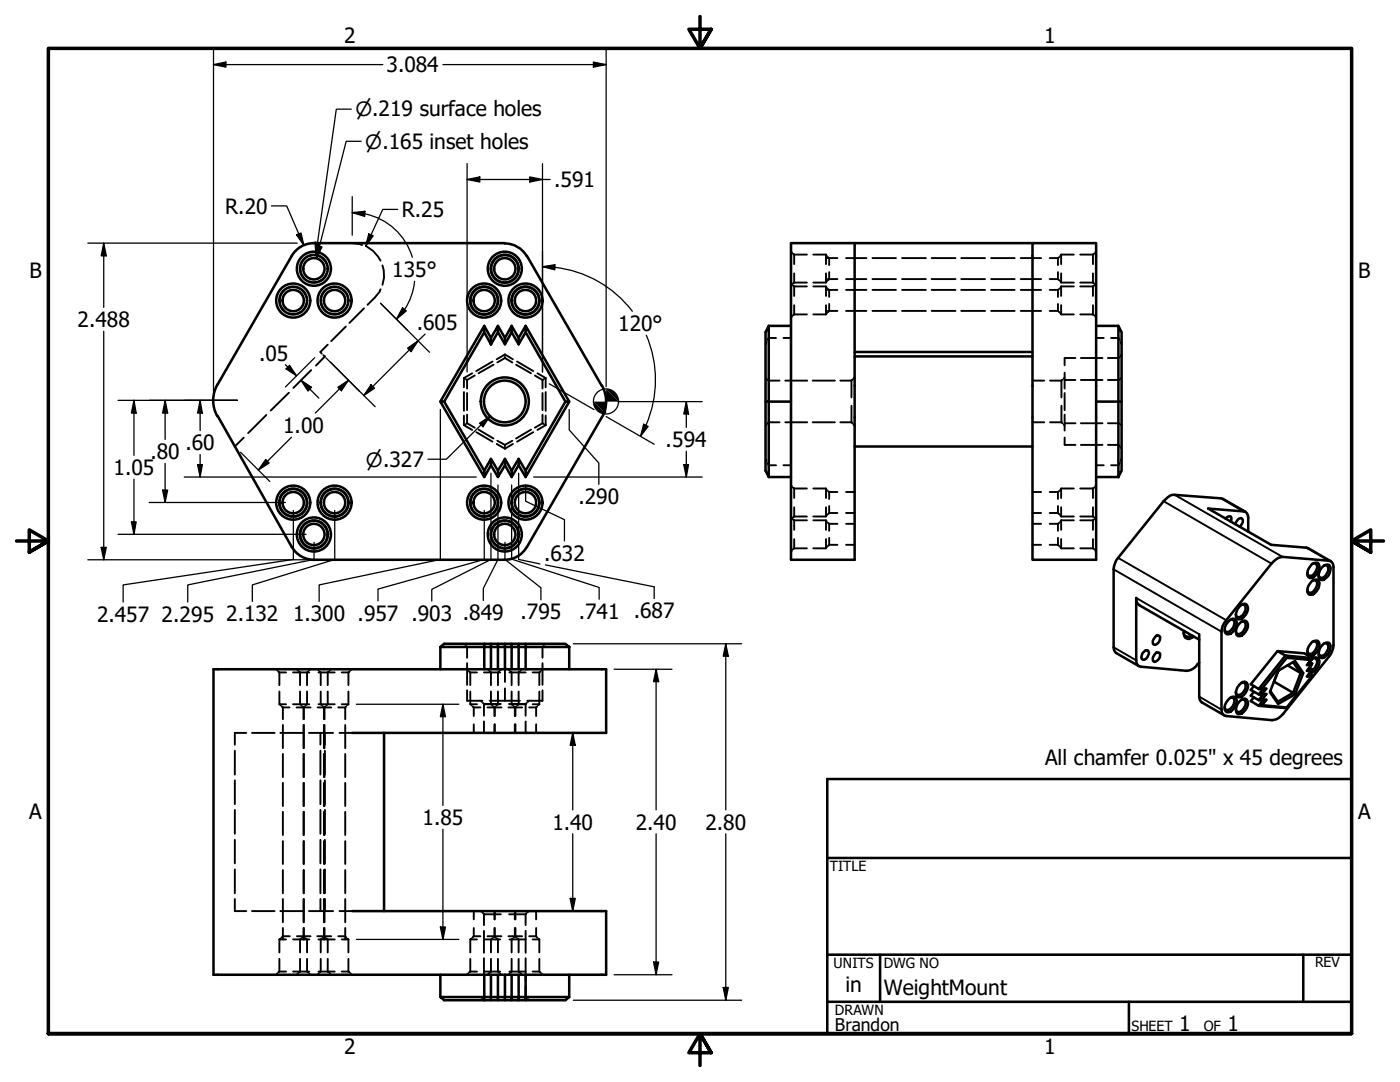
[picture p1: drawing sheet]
<svg xmlns="http://www.w3.org/2000/svg" width="279mm" height="216mm" viewBox="0 0 279 216" stroke-linecap="round" stroke-linejoin="round" font-family="sans-serif">
<!-- layer: Hidden (ANSI) -->
<g fill="none" stroke="#000" stroke-width=".38">
<path d="M56.7 58a2.69 2.69 0 0 0 0 4M57.7 57.4a2.68 2.68 0 0 1 3.5 2M60.8 51.6a2.69 2.69 0 0 0 0 4M61.8 51.1a2.73 2.73 0 0 1 3.5 1.9M65 58a2.58 2.58 0 0 0 0 4M65.3 54.2a2.68 2.68 0 0 1-3.5 2M65.9 57.4a2.73 2.73 0 0 1 3.6 2M70.3 48.5l1.5 .2 .5 .2M73.2 49.2l1.2 .8 1 1.2 .5 .8M75.9 57.7l-.1 .5-1 1.2-1.5 1.4M76.3 53l.3 .9v1.5l-.3 1.4M157.9 56.5l.2 .3"/>
<path d="M157.9 50.2l.2 .2M158.1 56.8l-.2 .2M158.2 57l.3 .2M158.2 50.6l.3 .2M158.5 50.8v1.9M158.5 54.5v1.9M158.5 57.2v1.9M158.5 57.2h2.5M158.5 56.4l-.3 .2M158.5 56.4h2.5M158.5 50.8h2.5M162.3 50.8h2.5v1.9"/>
<path d="M162.3 57.2h2.5v1.9M164.8 54.5v1.9h-2.5M164.8 57.2l.2 .3M164.8 57.8h.2M164.8 50.9l.2 .2M164.8 55.7h.2M164.8 51.5h.2M165 56.1l-.2 .2M165.2 51.3l.3 .2v1.4M165.2 57.7l.3 .1v1.4M165.2 57.8h1.9M165.2 55.7h1.9"/>
<path d="M165.2 51.5h1.9M165.5 54.3v1.4l-.3 .2M168.8 57.8h4.1M168.8 55.7h4.1M168.8 51.5h4.1M174.1 57.8h4.7M174.1 55.7h4.7M174.1 51.5h4.7M180 57.8h4.8M180 55.7h4.8M180 51.5h4.8M185.9 57.8h4.8"/>
<path d="M185.9 55.7h4.8M185.9 51.5h4.8M191.8 57.8h4.8M191.8 55.7h4.8M191.8 51.5h4.8M197.8 57.8h4.7M197.8 55.7h4.7M197.8 51.5h4.7M203.7 57.8h4.1M203.7 55.7h4.1M203.7 51.5h4.1M209.5 57.8h1.6"/>
<path d="M209.5 55.7h1.6M209.5 51.5h1.6M211.1 51.5v1.4M211.1 54.3v1.4M211.1 57.8v1.4M211.1 55.7l.3 .2M211.4 57.7l-.3 .1M211.4 51.3l-.3 .2M211.6 56.1l.2 .2M211.8 54.5v1.9h2.5M211.8 57.2l-.2 .3M211.8 50.9l-.2 .2"/>
<path d="M214.3 57.2h-2.5v1.9M214.3 50.8h-2.5v1.9M215.6 57.2h2.5M215.6 56.4h2.5M215.6 50.8h2.5M218.1 50.8v1.9M218.1 54.5v1.9M218.1 57.2v1.9M218.1 56.4l.3 .2M218.4 57l-.3 .2M218.4 50.6l-.3 .2M218.6 56.8l.2 .2"/>
<path d="M218.8 56.5l-.2 .3M218.8 50.2l-.2 .2M57.7 78.4l-3.7 3.5M61.2 60.5a2.65 2.65 0 0 1-3.5 2M62.1 73.9l-3.6 3.5M64.5 70.9l.3 .2-1.7 1.9M65.4 68.8l-1.5 1.4 .3 .3M69 65.2l-2.9 2.9M69.5 60.5a2.75 2.75 0 0 1-3.6 2M72.6 61.5l-2.9 3M92.6 75.4v1.9M92.6 78.2v3.8"/>
<path d="M92.6 75.4l.2 .2M93 75.7l.2 .1M93.2 75.8v1.7M93.2 78.4v3.5M94.2 74.5l-1.6 .9M94.7 74.9l-1.5 .9M98.3 72.1l-3.2 1.9M98.5 72.8l-3 1.7M100.8 70.7l1.6 1M100.8 70.7l-1.7 1M100.8 70.7v.3M100.8 71.2v.2"/>
<path d="M100.8 71.4l-1.5 .9M100.8 71.4l1.4 .9M103 72.8l3 1.7M103.2 72.1l3.2 1.9M106.7 74.9l1.6 .9M107.3 74.5l1.6 .9M108.3 75.8v1.7M108.3 78.4v3.5M108.5 75.7l-.2 .1M108.9 75.4v1.9M108.9 78.2v3.8M108.9 75.4l-.3 .2"/>
<path d="M152.8 75.3l.2 .3M153 68.3l-.2 .4M153.2 75.8l.2 .1h2.2M154.9 67.4h-1.5l-.2 .4M156.3 67.4h1.6M156.7 75.9h4.4M158.1 63.2l-.2 .2M158.5 60.9v1.8M158.5 62.7l-.3 .2M158.5 62.7h2.5M162.2 75.9h4.4M164.8 60.9v1.8h-2.5"/>
<path d="M164.8 62h.2M165 62.5l-.2 .2M165.2 62h1.9M165.5 60.6v1.4l-.3 .3M167.7 75.9h2.2M168.8 62h4.1M169.9 75.9v3.4M170.1 75.8l-.2 .1M170.6 75.3l-.3 .3M174.1 62h4.7M180 62h4.8M185.9 62h4.8"/>
<path d="M191.8 62h4.8M197.8 62h4.7M203.7 62h4.1M206.1 75.9h2.3M209.5 62h1.6M209.5 75.9h2.3M211.1 60.6v1.4M211.1 62l.3 .3M211.6 62.5l.2 .2M211.8 60.9v1.8h2.5M211.8 75.9v3.4M212 75.8l-.2 .1"/>
<path d="M212.5 75.3l-.2 .3M212.5 74.4v3.1M212.5 78.4v3.5M212.5 75.8h2.1M214.6 71.4h-2.1v1.5M215.6 62.7h2.5M215.7 75.8h4.3M215.7 71.4h4.3M218.1 60.9v1.8M218.1 62.7l.3 .2M218.6 63.2l.2 .2M218.8 67.4h1.5"/>
<path d="M221.7 67.4h1.5l.3 .4M223.5 71.2l-.3 .2h-2.1M223.5 75.7l-.3 .1h-2.1M223.6 68.3l.2 .4M223.8 70.7l-.2 .3M223.8 75.4l-.2 .2M48.6 87.3l-1.7 1.8M53.1 82.8l-3.6 3.6M92.6 84.8l1.6 1M92.6 82.9v1.9M92.8 84.7l-.2 .1M93.2 84.5l-.2 .1"/>
<path d="M93.2 84.5l1.5 .8M93.2 82.7v1.8M95.1 86.2l3.2 1.9M95.5 85.7l3 1.8M99.1 88.6l1.7 .9M99.3 87.9l1.5 .9M100.8 88.8v.2M100.8 89.3v.2M102.2 87.9l-1.4 .9M102.4 88.6l-1.6 .9M106 85.7l-3 1.8M106.4 86.2l-3.2 1.9"/>
<path d="M108.3 82.7v1.8l.2 .1M108.3 84.5l-1.6 .8M108.6 84.7l.3 .1M108.9 84.8l-1.6 1M108.9 82.9v1.9M152.8 91.6l.2 .3M153 84.7l-.2 .2M153.2 92.4l.2 .4h1.5M155.6 84.3h-2.2l-.2 .2M156.3 92.8h1.6M156.7 84.3h4.4M157.9 96.8l.2 .3"/>
<path d="M158.2 97.3l.3 .2M158.5 97.5v1.9M158.5 97.5h2.5M162.2 84.3h4.4M162.3 97.5h2.5v1.9M164.8 97.5l.2 .3M165.2 98l.3 .2M165.5 98.2v1.4M165.5 98.2h1.6M167.7 84.3h2.2M168.8 98.2h1.8M169.9 81v3.3"/>
<path d="M169.9 84.3l.2 .2M170.3 84.7l.3 .2M206.1 84.3h2.3M206.1 98.2h1.7M209.5 98.2h1.6M209.5 84.3h2.3M211.1 98.2v1.4M211.4 98l-.3 .2M211.8 97.5l-.2 .3M211.8 81v3.3M211.8 84.3l.2 .2M212.3 84.7l.2 .2"/>
<path d="M212.5 82.7v1.8h2.1M212.5 84.5v1.4M212.5 87.3v1.5h2.1M214.3 97.5h-2.5v1.9M215.6 97.5h2.5M215.7 84.5h4.3M215.7 88.8h4.3M218.1 97.5v1.9M218.4 97.3l-.3 .2M218.8 92.8h1.5M218.8 96.8l-.2 .3M221.1 88.8h2.1l.3 .2"/>
<path d="M221.1 84.5h2.1l.3 .1M223.5 92.4l-.3 .4h-1.5M223.6 89.3l.2 .2M223.6 84.7l.2 .1M223.8 91.6l-.2 .3M157.9 103.2l.2 .2M158.1 109.9l-.2 .1M158.1 103.5l-.2 .2M158.2 103.6l.3 .2M158.5 101.2v1.9M158.5 103.8v1.9M158.5 107.6v1.8"/>
<path d="M158.5 109.4l-.3 .2M158.5 109.4h2.5M158.5 103.8h2.5M158.5 103.1l-.3 .2M158.5 103.1h2.5M162.3 103.8h2.5v1.9M164.8 101.2v1.9h-2.5M164.8 107.6v1.8h-2.5M164.8 103.9l.2 .2M165 109.2l-.2 .1M165 102.8l-.2 .2M165.2 104.3l.3 .2"/>
<path d="M165.5 101v1.4M165.5 104.5v1.4M165.5 107.3v1.4M165.5 108.7l-.3 .3M165.5 108.7h1.6M165.5 104.5h1.6M165.5 102.4l-.3 .2M165.5 102.4h1.6M168.8 108.7h1.8M168.8 104.5h1.8M168.8 102.4h1.8M206.1 108.7h1.7"/>
<path d="M206.1 104.5h1.7M206.1 102.4h1.7M209.5 108.7h1.6M209.5 104.5h1.6M209.5 102.4h1.6M211.1 101v1.4M211.1 104.5v1.4M211.1 107.3v1.4M211.1 108.7l.3 .3M211.1 102.4l.3 .2M211.4 104.3l-.3 .2M211.6 109.2l.2 .1"/>
<path d="M211.6 102.8l.2 .2M211.8 107.6v1.8h2.5M211.8 101.2v1.9h2.5M211.8 103.9l-.2 .2M214.3 103.8h-2.5v1.9M215.6 109.4h2.5M215.6 103.8h2.5M215.6 103.1h2.5M218.1 101.2v1.9M218.1 103.8v1.9M218.1 107.6v1.8M218.1 109.4l.3 .2"/>
<path d="M218.1 103.1l.3 .2M218.4 103.6l-.3 .2M218.6 109.9l.2 .1M218.6 103.5l.2 .2M218.8 103.2l-.2 .2M55.1 133.5l.2 .2M55.5 134l.3 .2M55.8 134.2v2.5M55.8 138v2.5h1.3M55.8 134.2h1.3M58.5 134.2h3.2M59.2 133.5l.2 .2"/>
<path d="M59.6 134l.3 .2v2.5M59.9 138v2.5M61.3 138v2.5l-.3 .2M61.5 134l-.2 .2v2.5M61.9 133.5l-.2 .2M63.4 133.5l.2 .2M63.6 134.2h3.2M63.8 134l.2 .2v2.5M64 138v2.5l.3 .2M65.4 138v2.5l-.2 .2M65.7 134l-.3 .2v2.5M66 133.5l-.2 .2"/>
<path d="M68.2 134.2h1.3M69.5 134.2v2.5M69.5 138v2.5M69.8 134l-.3 .2M70.2 133.5l-.2 .2M92.6 128.5l.2 .2M93 128.9l.2 .2v2.2M93.2 132.3v4.4M93.2 137.7v2.1h3.1M93.2 133.5l.2 .2M93.6 134l.3 .2M93.9 134.2v2.5"/>
<path d="M93.9 138v2.5h1.3M93.9 134.2h1.3M95.9 139.8l.3 .3M96.6 134.2h3.2M97.3 133.5l.2 .2M97.7 134l.3 .2v2.5M97.7 139.8h6.1M98 138v2.5M99.4 138v2.5l-.3 .2M99.6 134l-.2 .2v2.5M100 133.5l-.2 .2M100.8 133.5v2.6"/>
<path d="M100.8 137.4v2.4M101.5 133.5l.2 .2M101.7 134.2h3.2M101.9 134l.2 .2v2.5M102.1 138v2.5l.3 .2M103.5 138v2.5l-.2 .2M103.8 134l-.3 .2v2.5M104.1 133.5l-.2 .2M105.5 139.8l-.2 .3M106.3 134.2h1.3M107.6 134.2v2.5M107.6 138v2.5"/>
<path d="M107.9 134l-.3 .2M108.3 132.3v4.4M108.3 137.7v2.1h-3.1M108.3 133.5l-.2 .2M108.5 128.9l-.2 .2v2.2M108.9 128.5l-.3 .2M46.9 149.8v4.8M46.9 155.7v4.8M49.1 146.2h-2.2v2.4M50.3 146.2h4.5M55.8 140.5l.2 .2M55.9 146.2h4.6"/>
<path d="M56.2 141l.3 .2M56.5 141.2h1.3M56.5 141.2v2.3M56.5 144.7v4.6M56.5 150.4v4.7M56.5 156.2v4.6M58.5 140.5h3.2M59.2 141.2h2.8M59.9 140.5l.2 .2M60.3 141l.3 .2v2.3M60.6 144.7v4.6M60.6 150.4v4.7"/>
<path d="M60.6 156.2v4.6M60.8 141l-.2 .2v2.3M61.7 146.2h4.8M63.4 141.2h2.7M63.6 140.5h3.2M63.9 146.2v2.4M63.9 149.8v4.8M63.9 155.7v4.8M64.5 141l.1 .2v2.3M64.6 144.7v4.6M64.6 150.4v4.7M64.6 156.2v4.6"/>
<path d="M64.8 144.7v4.6M64.8 150.4v4.7M64.8 156.2v4.6M64.8 146.2v2.4M64.8 149.8v4.8M64.8 155.7v4.8M65 141l-.2 .2v2.3M67.5 141.2h1.4M67.8 146.2h2.5M68.2 140.5h1.3M68.9 141.2v2.3M68.9 144.7v4.6"/>
<path d="M68.9 150.4v4.7M68.9 156.2v4.6M69.1 141l-.2 .2M69.5 140.5l-.2 .2M93.9 140.5l.2 .2M94.3 141l.3 .2M94.6 141.2v1.7M94.6 144.5v1.7M94.6 141.2h1.3M96.4 140.3l.2 .2M96.6 140.5h3.2M96.6 140.5v2.3"/>
<path d="M96.6 144v2.2M96.6 140.5h3.3M97.3 141.2h2.8M98 140.5l.2 .2M98.4 141l.3 .2v1.7M98.7 144.5v1.7M98.9 141l-.2 .2v1.7M101.5 141.2h2.7M101.6 140.5h3.3M101.7 140.5h3.2M102.6 141l.1 .2v1.7M102.7 144.5v1.7"/>
<path d="M102.9 144.5v1.7M103.1 141l-.2 .2v1.7M104.9 140.5v2.3M104.9 144v2.2M105.1 140.3l-.2 .2M105.6 141.2h1.4M106.3 140.5h1.3M107 141.2v1.7M107 144.5v1.7M107.2 141l-.2 .2M107.6 140.5l-.2 .2M46.9 179.4v2.4h2.2"/>
<path d="M46.9 161.6v4.8M46.9 167.6v4.7M46.9 173.5v4.7M56.5 162v4.6M56.5 167.8v4.6M56.5 173.6v4.6M56.5 179.4v4.6M60.6 162v4.6M60.6 167.8v4.6M60.6 173.6v4.6M60.6 179.4v4.6M63.9 161.6v4.8"/>
<path d="M63.9 167.6v4.7M63.9 173.5v4.7M63.9 179.4v2.4M64.6 162v4.6M64.6 167.8v4.6M64.6 173.6v4.6M64.6 179.4v4.6M64.8 162v4.6M64.8 167.8v4.6M64.8 173.6v4.6M64.8 179.4v4.6M64.8 161.6v4.8"/>
<path d="M64.8 167.6v4.7M64.8 173.5v4.7M64.8 179.4v2.4M68.9 162v4.6M68.9 167.8v4.6M68.9 173.6v4.6M68.9 179.4v4.6M50.3 181.8h4.5M55.3 194.2l-.2 .3M55.8 193.9h1.3M55.8 193.9l-.3 .2M55.8 191.3v2.6"/>
<path d="M55.9 181.8h4.6M56 187.3l-.2 .2M56.5 185.2v2.3M57.1 187.5h-1.3v2.6M57.8 186.8h-1.3l-.3 .3M58.5 193.9h3.2M58.5 187.5h3.2M59.2 186.8h2.8M59.4 194.2l-.2 .3M59.9 191.3v2.6l-.3 .2M59.9 187.5v2.6M60.1 187.3l-.2 .2"/>
<path d="M60.6 186.8l-.3 .3M60.6 185.2v2.3M60.6 186.8l.2 .3M61 187.3l.3 .2v2.6M61.3 191.3v2.6l.2 .2M61.7 181.8h4.8M61.7 194.2l.2 .3M63.3 186.8h2.8M63.6 193.9h3.2M63.6 187.5h3.2M63.6 194.2l-.2 .3M64 191.3v2.6l-.2 .2"/>
<path d="M64.3 187.3l-.3 .2v2.6M64.6 186.8l-.1 .3M64.6 185.2v2.3M64.8 186.8l.2 .3M64.8 185.2v2.3M65.2 187.3l.2 .2v2.6M65.4 191.3v2.6l.3 .2M65.8 194.2l.2 .3M67.5 186.8h1.4l.2 .3M67.8 181.8h2.5M68.2 193.9h1.3M68.2 187.5h1.3"/>
<path d="M68.9 185.2v2.3M69.3 187.3l.2 .2M69.5 193.9l.3 .2M69.5 187.5v2.6M69.5 191.3v2.6M70 194.2l.2 .3M93.4 194.2l-.2 .3M93.9 193.9h1.3M93.9 193.9l-.3 .2M93.9 191.3v2.6M94.1 187.3l-.2 .2M94.6 186.8h1.3"/>
<path d="M94.6 186.8l-.3 .3M94.6 181.8v1.7M94.6 185.2v1.6M95.2 187.5h-1.3v2.6M95.9 181.8l.3 .2M96.2 199.3l-.3 .3M96.4 182.2l.2 .2M96.6 182.4h3.3M96.6 196.7v2.2l-.2 .2M96.6 193.9h3.2M96.6 187.5h3.2M96.6 182.4v2.2"/>
<path d="M96.6 185.7v4.4M96.6 191.2v4.4M97.3 186.8h2.8M97.5 194.2l-.2 .3M98 191.3v2.6l-.3 .2M98 187.5v2.6M98.2 187.3l-.2 .2M98.7 185.2v1.6l-.3 .3M98.7 181.8v1.7M98.7 185.2v1.6l.2 .3M99.1 187.3l.3 .2v2.6M99.4 191.3v2.6l.2 .2"/>
<path d="M99.8 194.2l.2 .3M101.5 186.8h2.7M101.6 182.4h3.3M101.7 193.9h3.2M101.7 187.5h3.2M101.7 194.2l-.2 .3M102.1 191.3v2.6l-.2 .2M102.4 187.3l-.3 .2v2.6M102.7 185.2v1.6l-.1 .3M102.7 181.8v1.7M102.9 185.2v1.6l.2 .3M102.9 181.8v1.7"/>
<path d="M103.3 187.3l.2 .2v2.6M103.5 191.3v2.6l.3 .2M103.9 194.2l.2 .3M104.9 196.7v2.2l.2 .2M104.9 182.4v2.2M104.9 185.7v4.4M104.9 191.2v4.4M105.1 182.2l-.2 .2M105.3 199.3l.2 .3M105.5 181.8l-.2 .2M105.6 186.8h1.4M106.3 193.9h1.3"/>
<path d="M106.3 187.5h1.3M107 186.8l.2 .3M107 181.8v1.7M107 185.2v1.6M107.4 187.3l.2 .2M107.6 193.9l.3 .2M107.6 187.5v2.6M107.6 191.3v2.6M108.1 194.2l.2 .3"/>
</g>
<!-- layer: Visible (ANSI) -->
<g fill="none" stroke="#000" stroke-width=".51">
<path d="M58.2 51.1l-14.8 25.6M100.7 48.6a5 5 0 0 1 4.4 2.5M100.8 48.5h-38.2a5.1 5.1 0 0 0-4.4 2.6M105.2 51.1l14.9 25.9M170.6 48.5v63.2h-12.7v-63.2h48.2M206.1 48.5h12.7v63.2h-12.7zM43.4 76.7a6.4 6.4 0 0 0 0 6.4M96.6 66.3l1.4 2.4 1.4-2.4 1.4 2.4 1.3-2.4 1.4 2.4 1.4-2.4 7.9 13.8-7.9 13.8-1.4-2.3-1.4 2.3-1.3-2.3-1.4 2.3-1.4-2.3-1.4 2.3-8-13.8zM96.6 66.3v-1.3l-8.7 15.1h.7M96.6 65l1.4 2.4v1.3M99.4 66.3v-1.3l-1.4 2.4M99.4 65l1.4 2.4v1.3"/>
<path d="M102.1 66.3v-1.3l-1.3 2.4M102.1 65l1.4 2.4v1.3M104.9 66.3v-1.3l-1.4 2.4M104.9 65l8.7 15.1h-.8M120.1 76.9a6.4 6.4 0 0 1 0 6.4l-14.9 25.9M153.4 65h4.5M170.6 71.1h35.5M170.6 70.2h35.5M218.8 65h4.4M43.4 83l14.8 26.2M87.9 80.1l8.7 15.1M98 91.6v1.2l1.4 2.4"/>
<path d="M98 92.8l-1.4 2.4v-1.3M100.8 91.6v1.2l1.3 2.4M100.8 92.8l-1.4 2.4v-1.3M103.5 91.6v1.2l1.4 2.4M103.5 92.8l-1.4 2.4v-1.3M113.6 80.1l-8.7 15.1v-1.3M152.8 80.1h.6v-15.1l-.6 1.3v27.6l.6 1.3v-15.1h4.5M153.4 95.2h4.5M170.6 89.1h35.5M218.8 80.1h4.4v-15.1l.6 1.3v13.8M218.8 95.2h4.4M223.2 80.1h.6v13.8l-.6 1.3z"/>
<path d="M58.3 109.1a5 5 0 0 0 4.3 2.6h38.2M105.1 109.2a5 5 0 0 1-4.4 2.5M244.6 103.5a.81 .81 0 0 1 1.1-.4v.6l-.1 .4M246.6 104.6a1.04 1.04 0 0 1 1.3-1.1 1.19 1.19 0 0 1-.5 1.6M248.5 102.1l-4.8-2.7-9.3-.7a1.96 1.96 0 0 0-1.7 .9l-9.6 11.7a4.3 4.3 0 0 0-.9 2.3l.1 16.1 .5 .6 4.5 2.6M249.1 106.1v-2.8a1.11 1.11 0 0 0-.9-1.3l-7.1-.5 12.6 7.2 7 .6 4.9 2.7M254.2 112a2.52 2.52 0 0 1 1.8-.9l9.2 .8a1.13 1.13 0 0 1 .9 1.3v15.5a4.3 4.3 0 0 1-.9 2.3l-9.1 11.4a3.1 3.1 0 0 1-2.2 1.3l-9.2-.8a1.11 1.11 0 0 1-.9-1.3v-15.6a3.5 3.5 0 0 1 .9-2.2zM261.9 112.5a.88 .88 0 0 1 1.3 .1 2.17 2.17 0 0 1-1.8 2.7 1.07 1.07 0 0 1-.4-1.4zM261.9 115.9a.88 .88 0 0 1 1.3 .1 2.17 2.17 0 0 1-1.8 2.7 1.07 1.07 0 0 1-.4-1.5zM262 112.5h.6a1.76 1.76 0 0 1-1 2.4l-.6-.2-.1-.3M262 115.8l.6 .1a1.76 1.76 0 0 1-1 2.4l-.6-.3-.1-.3M263.8 113.3a1.31 1.31 0 0 1 1.4-.6 2.07 2.07 0 0 1-.8 2.9 .76 .76 0 0 1-1 0 .76 .76 0 0 1-.3-.9l.4-1z"/>
<path d="M264.2 112.8h.4a.95 .95 0 0 1 .2 1.6 1.25 1.25 0 0 1-1.3 .9l-.4-.6M87.9 129.1v4.4M96.6 128.5h-8l-.7 .6M98 128.5h-1.4v.6h-8.7M99.4 128.5h-1.4v.6h-1.4v4.4M100.8 128.5h-1.4v.6h-1.4v4.4M102.1 128.5h-1.3v.6h-1.4v4.4M103.5 128.5h-1.4v.6h-1.3v4.4M103.5 133.5v-4.4h1.4v4.4M104.9 128.5h7.9l.8 .6h-8.7zM104.9 128.5h-1.4v.6h-1.4v4.4M113.6 129.1v4.4"/>
<path d="M228.2 130.1l.7-.4 .2 .1a1.29 1.29 0 0 1-1 1.8l-.2-.1a1.34 1.34 0 0 1 .3-1.4zM230.8 130.2h.5a1.22 1.22 0 0 1-.9 1.9 .8 .8 0 0 1-.1-1.2zM230.8 126.9l.3-.2 .2 .2a1.18 1.18 0 0 1-.9 1.8l-.3-.2a1.37 1.37 0 0 1 .7-1.6zM236.2 126.2a.92 .92 0 0 0 .6 .8 .92 .92 0 0 0 1-.2M236.3 125.9a1.04 1.04 0 0 0 .2 1.3 1.04 1.04 0 0 0 1.2 .1l.6-.2M239.3 127.6l-11.9-6.8a1.44 1.44 0 0 1-.6-1.5v12.5a1.13 1.13 0 0 0 .8 1.2l9.2 .9a3.4 3.4 0 0 0 2.5-1.7M239.3 126.6l.1 12.9 .4 .6 4.5 2.6M245 139.7a.98 .98 0 0 1 1.7-.3 2.3 2.3 0 0 1-1.5 2.7h-.3a1.07 1.07 0 0 1-.4-1.4zM245 124.1a.98 .98 0 0 1 1.7-.3 2.3 2.3 0 0 1-1.5 2.8h-.3a1.07 1.07 0 0 1-.4-1.5zM245.5 123.7h.6a1.68 1.68 0 0 1-1.4 2.4l-.2-.2-.1-.4M245.5 139.3h.6a1.68 1.68 0 0 1-1.4 2.4l-.2-.2-.1-.4M247.3 121.2a.98 .98 0 0 1 1.6-.4 2.15 2.15 0 0 1-1.8 2.8 1.62 1.62 0 0 1 .2-2.4z"/>
<path d="M247.3 124.5a.98 .98 0 0 1 1.6-.3 2.15 2.15 0 0 1-1.8 2.7 1.62 1.62 0 0 1 .2-2.4zM247.3 136.7a.98 .98 0 0 1 1.6-.3 2.15 2.15 0 0 1-1.8 2.7 1.62 1.62 0 0 1 .2-2.4zM247.7 120.7h.6a1.69 1.69 0 0 1-1 2.5l-.3-.1-.4-.5M247.7 124.1h.6a1.69 1.69 0 0 1-1 2.5l-.3-.1-.4-.5M247.7 139.6h.6a1.69 1.69 0 0 1-1 2.5l-.5-.2-.2-.4M247.7 136.3h.6a1.68 1.68 0 0 1-1.3 2.4l-.4-.6M250.3 138l-.7 .8 1.6 .9 1.5-.1-.8 1.1M250.3 136.9l-.7 .8 1.6 .9 1.5-.1-.8 1.1M250.3 139.1l-.7 .8 1.6 .9 .8-1M252 138.6l-.8 1.1 1.5-.1M252 137.5l-.8 1.1 1.5-.1M253.6 137.9l1.4 2.1 .1 .5"/>
<path d="M255 129.9l1.5 .9M255.1 133.9l3.3-2 1.7 2.4-1.7 4.3-3.3 1.9-1.7-2.4zM255.1 133.8l-.8 2.2M256.5 130.8l5.4 .5-.2 .4-4.9-.4zM256.5 130.8l-5.3 6.7 1.5-.1M256.8 131.3l-4.9 6.1M257 132.8l2.6 1.5-1.5 3.9-3.8-2.1M258.1 132.1l1.5 2.2h.5M258.4 138.6l-.3-.4-3.1 1.8M261.1 132.3l.8 .1-.2 .4-.9-.1 .9-1a.85 .85 0 0 1 .9-.5 .85 .85 0 0 1 .7 .8 2.53 2.53 0 0 1-1.6 2.2h-.3M261.3 133.2l.6 .3M261.3 134.4l.6 .3"/>
<path d="M261.4 132.1l.5 .3M261.7 132.8l-.9 1.1h.9l.2-.4h-.8M261.7 133.9l-.9 1.1 .9 .1 .2-.4-.8-.1M261.7 135.1l-4.9 6.1-.3 .1-5.3-.5 .7-.1 4.9 .5M261.9 128.1a.88 .88 0 0 1 1.3 0 2.17 2.17 0 0 1-1.8 2.8 1.07 1.07 0 0 1-.4-1.5zM261.9 131.3l-1.6-.9-5.3-.5-5.4 6.6 1.6 1 1.5-.1-.8 1M262 128l.6 .1a1.76 1.76 0 0 1-1 2.4l-.6-.3-.1-.3M262 131.4a.6 .6 0 0 1 .9 .6 2.38 2.38 0 0 1-1.2 1.8M263.8 128.8a1.31 1.31 0 0 1 1.4-.5 2.07 2.07 0 0 1-.8 2.8 .76 .76 0 0 1-1 .1 .76 .76 0 0 1-.3-.9l.4-1zM264.2 128.4l.4-.1a.95 .95 0 0 1 .2 1.7 .97 .97 0 0 1-1.5 .6l-.2-.3M70.3 146.2h50.7v-12.7h-78.4v61h78.4v-12.7h-50.7M76.6 146.2v35.6"/>
<path d="M247.3 140.1a.98 .98 0 0 1 1.6-.3 2.15 2.15 0 0 1-1.8 2.7 1.62 1.62 0 0 1 .2-2.4zM87.9 198.9h8.7v.7h-8zM87.9 194.5v4.4M96.6 194.5v4.4h1.4v.7M98 194.5v4.4h1.4v.7M99.4 194.5v4.4h1.4v.7M100.8 194.5v4.4h1.3v.7M102.1 194.5v4.4h1.4v.7M103.5 194.5v4.4h1.4v.7M104.9 194.5v4.4h8.7l-.8 .7h-16.2M113.6 194.5v4.4"/>
<circle cx="58.5" cy="60" r="3.4"/>
<circle cx="58.5" cy="60" r="2.76"/>
<circle cx="58.5" cy="60" r="2.13"/>
<circle cx="62.6" cy="53.6" r="3.4"/>
<circle cx="62.6" cy="53.6" r="2.76"/>
<circle cx="62.6" cy="53.6" r="2.13"/>
<circle cx="66.8" cy="60" r="3.4"/>
<circle cx="66.8" cy="60" r="2.76"/>
<circle cx="66.8" cy="60" r="2.13"/>
<circle cx="96.6" cy="60" r="3.4"/>
<circle cx="96.6" cy="60" r="2.76"/>
<circle cx="96.6" cy="60" r="2.13"/>
<circle cx="100.7" cy="53.6" r="3.4"/>
<circle cx="100.7" cy="53.6" r="2.76"/>
<circle cx="100.7" cy="53.6" r="2.13"/>
<circle cx="104.9" cy="60" r="3.4"/>
<circle cx="104.9" cy="60" r="2.76"/>
<circle cx="104.9" cy="60" r="2.13"/>
<circle cx="100.7" cy="80.1" r="4.2"/>
<circle cx="100.7" cy="80.1" r="4.8"/>
<circle cx="58.5" cy="100.3" r="3.4"/>
<circle cx="58.5" cy="100.3" r="2.76"/>
<circle cx="58.5" cy="100.3" r="2.13"/>
<circle cx="62.6" cy="106.6" r="3.4"/>
<circle cx="62.6" cy="106.6" r="2.76"/>
<circle cx="62.6" cy="106.6" r="2.13"/>
<circle cx="66.8" cy="100.3" r="3.4"/>
<circle cx="66.8" cy="100.3" r="2.76"/>
<circle cx="66.8" cy="100.3" r="2.13"/>
<circle cx="96.6" cy="100.3" r="3.4"/>
<circle cx="96.6" cy="100.3" r="2.76"/>
<circle cx="96.6" cy="100.3" r="2.13"/>
<circle cx="100.7" cy="106.6" r="3.4"/>
<circle cx="100.7" cy="106.6" r="2.76"/>
<circle cx="100.7" cy="106.6" r="2.13"/>
<circle cx="104.9" cy="100.3" r="3.4"/>
<circle cx="104.9" cy="100.3" r="2.76"/>
<circle cx="104.9" cy="100.3" r="2.13"/>
</g>
<!-- layer: Visible Narrow (ANSI) -->
<path d="M234.4 98.7l21.6 12.4M243.7 99.4l4.5 2.6M222.2 113.6l21.6 12.4M223.1 111.3l21.6 12.5M226.8 119.3l12.5 7.3M232.2 100l21.5 12.5M260.7 109.3l4.5 2.6M222.2 129.2l4.6 2.6M239.3 139l4.5 2.6" fill="none" stroke="#000" stroke-width=".38"/>
<!-- layer: Border (ANSI) -->
<path d="M139.7 3.3v6.4l-2.2-3.9h4.4l-2.2 3.9 2.2-3.9M3.3 107.9h6.4l-3.9-2.2v4.5l3.9-2.3-3.9 2.3M276.1 107.9h-6.4l3.9-2.2v4.5l-3.9-2.3 3.9 2.3M9.7 206.2v-196.5h260v196.5h-260h260M141.9 210.1l-2.2-3.9 2.2 3.9h-4.4l2.2-3.9v6.4" fill="none" stroke="#000" stroke-width=".7"/>
<!-- layer: Title (ANSI) -->
<path d="M165.1 155.4h104.6v50.8h-104.6zM165.1 171.2h104.6M165.1 190.5h104.6M165.1 199.9h104.6M175.6 190.5v9.4M225.3 199.9v6.3M260.1 190.5v9.4" fill="none" stroke="#000" stroke-width=".51"/>
<!-- layer: Dimension (ANSI) -->
<g fill="none" stroke="#000" stroke-width=".25">
<path d="M42.6 12.9l2.5-.5v1zM42.6 12.9h33.8M42.6 9.7v68.6M88.4 12.9h32.6M118.4 12.4l2.6 .5-2.6 .5zM121 9.7v67.5M70.1 21.8h-3l-4 29.1M70.3 39.2v7.7M72.1 28.2h-3l-5.9 23.4M93.2 35.8l2.6-.5v1zM93.2 35.8h16.6M93.2 32.6v41.6"/>
<path d="M105.7 35.3l2.6 .5-2.6 .5zM108.3 32.6v41.6M17.5 48.5h41.8M20.7 48.5l.5 2.6h-1zM20.7 48.5v12.8M54.2 41.1h3l3.4 7.9M59.2 46.9l.9-.4 .5 2.5zM62.9 48.3l1 .2-.8 2.4zM63.3 49l1 .3-1.1 2.3zM70.3 42.4l2.5-.2v1zM70.3 42.4l2.5 .3M72.8 42.7a12.5 12.5 0 0 1 9.5 8.6"/>
<path d="M73.6 46.7l.9 .4-1.5 2zM79.4 41.8h-3l-3.4 7.3M82.7 56.1a12.5 12.5 0 0 1-2 5.7M108.3 53.2l2.4-.4v1zM108.3 53.2l2.4 .1M110.7 53.4a22.6 22.6 0 0 1 15.5 8.7M20.7 66.1v45.6M23.6 79.9h23.8M26.7 79.9l.5 2.5h-1zM26.7 79.9v11M33 79.9l.5 2.5h-1.1zM33 79.9v7.8"/>
<path d="M39.9 79.9l.5 2.5h-1zM39.9 79.9v6M57 72.8l2.2 2.2M57.1 73.6l.7-.7 1.4 2.1zM60.1 75.9l2.1 1.4-.7 .7zM60.1 75.9l3.5 3.5M62.8 71.4l-5.8 5.8M65 71.4l9.9 9.8M66 72.3l5.8 5.8M67.4 77.3l2.1-1.4-1.4 2.1zM69.5 75.9l-6.6 6.5M74 76.8l.7 .7-2.1 1.4z"/>
<path d="M75.9 60.5l9.8 9.8M80.3 61.4l.8 .6-2 1.7zM80.7 61.7l-1.6 2M81.3 69.5l2.1-1.5-1.4 2.2zM84.8 66.7l-12.2 12.2M109.6 76.6l9 5.1M129 66.9a22.6 22.6 0 0 1-.1 17.9M26.7 95.6v11M32.4 97.8h1.1l-.5 2.5zM33 92.5v7.8M36.8 95.2h58.3M39.4 92.7h1l-.5 2.5z"/>
<path d="M39.9 90.7v4.5M48 90.2l5.8 5.9M53 91.7l.7 .7-2.1 1.4zM58.2 87.2l-6.6 6.6M87.9 81.7v29.9l-24.2 5.1v3.3M95.7 84.5l2.1-1.4-1.4 2.1zM97.8 83.1l-8.7 8.5h-3.7M98 94.4v17.2l-11.8 6v2.4M99.4 96.8v14.8l-2.9 5.8v2.4M102.1 96.8v14.8l17.5 5.6v2.4M103.5 94.4v17.2l4.3 .9M104.9 96.8v3.2l7.7 3.7v4.2"/>
<path d="M106.5 95.2h33.6M113.6 81.7v4.1l5.9 6.6v4.2M121 83.1l9.6 5.5M123.3 80.1h16.8M128.5 84.6l.8 .5-1.5 2zM128.9 84.8l-1.1 2.3M136.5 92.7h.9l-.4 2.5zM137 80.1l.4 2.5h-.9zM137 80.1v5.2M137 90v5.2M17.5 111.7h43.6M20.2 109.2h1l-.5 2.5z"/>
<path d="M23.6 106.6h37.5M26.2 104.1h1l-.5 2.5zM29.8 100.3h27.2M58.5 101.9v9.7l-33.9 5.1v3.4M62.7 108.2v3.4l-25.2 5.1v3.4M66.8 101.9v9.7l-16.4 5.1v3.3M96.6 101.9v9.7l-21.2 5.9v2.4M100.8 108.2v3.4l7.1 5.7v2.4M108.8 112.7l21.8 4.4v2.3M114.4 128.5h33.6M122.6 133.5h11.5M130.9 133.5l.5 2.5h-1z"/>
<path d="M130.9 133.5v28.1M144.8 128.5l.6 2.4h-1.1zM144.8 128.5v33.1M71.1 140.5h20.5M88.4 140.5l.5 2.5h-1zM88.4 140.5v20.2M114.3 146.2l.5 2.5h-1zM114.3 146.2v15.4M88.4 165.5v22M113.8 179.3h1l-.5 2.5zM114.3 166.4v15.4M130.9 166.4v28.1"/>
<path d="M144.8 166.4v33.2M71.1 187.5h20.5M87.9 185h1l-.5 2.5zM114.4 199.6h33.6M122.6 194.5h11.5M130.4 192h1l-.5 2.5zM144.3 197h1.1l-.6 2.6z"/>
<circle cx="120.9" cy="80.1" r="2.51"/>
</g>
<g fill="#000">
<path d="M42.6 12.9l2.5-.5v1zM118.4 12.4l2.6 .5-2.6 .5zM93.2 35.8l2.6-.5v1zM105.7 35.3l2.6 .5-2.6 .5zM20.7 48.5l.5 2.6h-1zM59.2 46.9l.9-.4 .5 2.5zM62.9 48.3l1 .2-.8 2.4zM63.3 49l1 .3-1.1 2.3zM70.3 42.4l2.5-.2v1zM73.6 46.7l.9 .4-1.5 2zM108.3 53.2l2.4-.4v1zM57.1 73.6l.7-.7 1.4 2.1z"/>
<path d="M60.1 75.9l2.1 1.4-.7 .7zM67.4 77.3l2.1-1.4-1.4 2.1zM74 76.8l.7 .7-2.1 1.4zM80.3 61.4l.8 .6-2 1.7zM81.3 69.5l2.1-1.5-1.4 2.2zM26.7 79.9l.5 2.5h-1zM32.4 97.8h1.1l-.5 2.5zM33 79.9l.5 2.5h-1.1zM39.4 92.7h1l-.5 2.5zM39.9 79.9l.5 2.5h-1zM53 91.7l.7 .7-2.1 1.4zM95.7 84.5l2.1-1.4-1.4 2.1z"/>
<path d="M128.5 84.6l.8 .5-1.5 2zM136.5 92.7h.9l-.4 2.5zM137 80.1l.4 2.5h-.9zM20.2 109.2h1l-.5 2.5zM26.2 104.1h1l-.5 2.5zM130.9 133.5l.5 2.5h-1zM144.8 128.5l.6 2.4h-1.1zM88.4 140.5l.5 2.5h-1zM114.3 146.2l.5 2.5h-1zM113.8 179.3h1l-.5 2.5zM87.9 185h1l-.5 2.5zM130.4 192h1l-.5 2.5z"/>
<path d="M144.3 197h1.1l-.6 2.6z"/>
<path d="M118.4 80.1l2.6 2.5a2.49 2.49 0 0 1-2.6-2.5z" fill-rule="evenodd"/>
<path d="M121 77.6l2.4 2.5h-5l2.6 2.5z" fill-rule="evenodd"/>
<path d="M121 77.6a2.61 2.61 0 0 1 2.4 2.5z" fill-rule="evenodd"/>
</g>
<g font-size="4.2">
<text x="68.7" y="8.6">2</text>
<text x="208.4" y="8.6">1</text>
<text x="77.2" y="14.4">3.084</text>
<text x="110.6" y="37.3">.591</text>
<text x="45" y="42.6">R.20</text>
<text x="80.2" y="43.3">R.25</text>
<text x="5.9" y="55.5">B</text>
<text x="78.3" y="55.2">135°</text>
<text x="271.1" y="55.5">B</text>
<text x="15.5" y="65.2">2.488</text>
<text x="83.2" y="65.8">.605</text>
<text x="51.7" y="71.9">.05</text>
<text x="123.4" y="66">120°</text>
<text x="37" y="89.8">.60</text>
<text x="56.5" y="86.4">1.00</text>
<text x="132.8" y="89.2">.594</text>
<text x="22.7" y="94.8">1.05</text>
<text x="30" y="91.6">.80</text>
<text x="115.4" y="100.5">.290</text>
<text x="108.6" y="111.9">.632</text>
<text x="19.4" y="124.1">2.457</text>
<text x="32.3" y="124.1">2.295</text>
<text x="45.1" y="124">2.132</text>
<text x="58.5" y="124">1.300 .957 .903 .849</text>
<text x="103.9" y="123.6">.795</text>
<text x="115.5" y="123.4">.741 .687</text>
<text x="208.6" y="152.7">All chamfer 0.025&quot; x 45 degrees</text>
<text x="5.8" y="163.4">A</text>
<text x="84.3" y="164.6">1.85</text>
<text x="110.2" y="165.5">1.40</text>
<text x="126.9" y="165.5">2.40</text>
<text x="140.8" y="165.5">2.80</text>
<text x="271" y="163.4">A</text>
<text x="168.7" y="198">in</text>
<text x="176.4" y="198.6">WeightMount</text>
<text x="235.3" y="205.7">1</text>
<text x="245" y="205.7">1</text>
<text x="68.7" y="210.3">2</text>
<text x="208.4" y="210.3">1</text>
</g>
<g font-size="3.9">
<text x="70.9" y="23.2">⌀.219 surface holes</text>
<text x="72.9" y="29.7">⌀.165 inset holes</text>
<text x="73" y="93.1">⌀.327</text>
</g>
<text font-size="3.5" x="166.6" y="205.7">Brandon</text>
<g font-size="2.8">
<text x="165.6" y="173.7">TITLE</text>
<text x="166.4" y="193.1">UNITS</text>
<text x="176.4" y="193.2">DWG NO</text>
<text x="262.4" y="193">REV</text>
<text x="166.6" y="202.4">DRAWN</text>
<text x="225.8" y="205.7">SHEET</text>
<text x="240.2" y="205.7">OF</text>
</g>
</svg>
